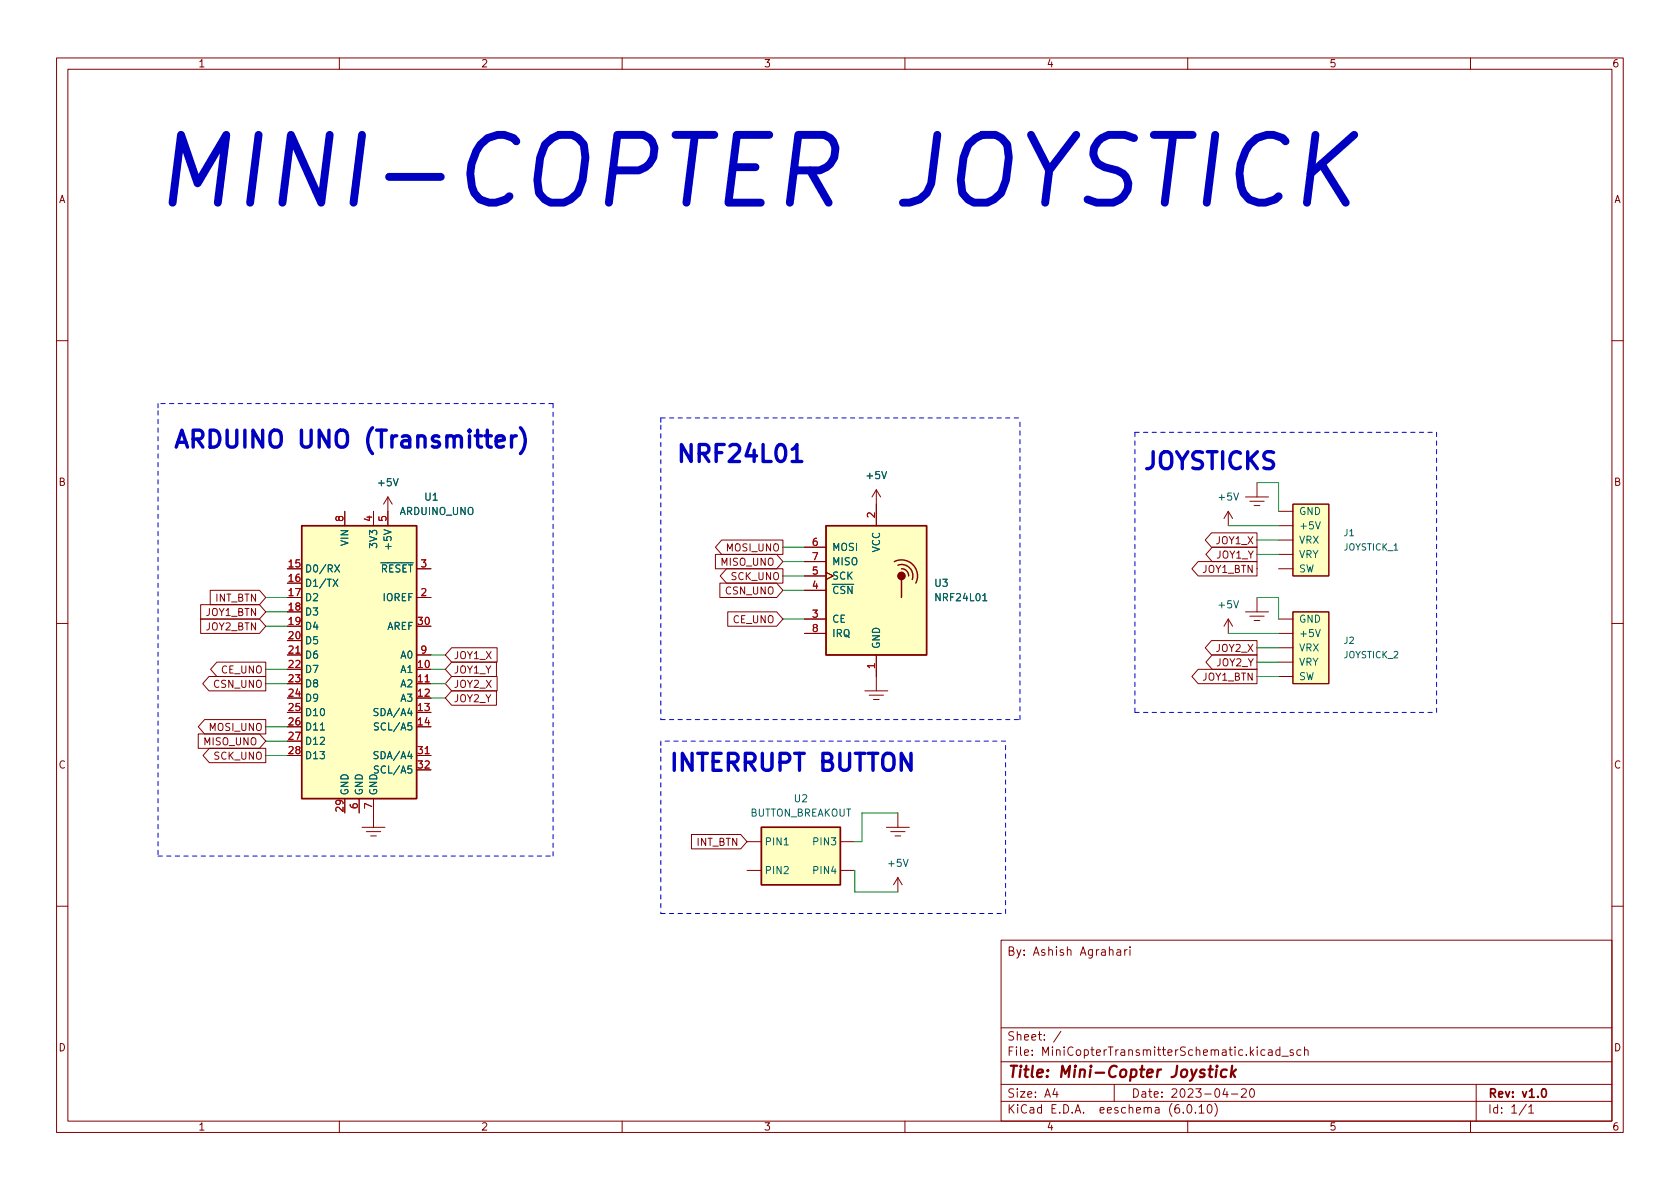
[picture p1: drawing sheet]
<svg xmlns="http://www.w3.org/2000/svg" width="297mm" height="210mm" viewBox="0 0 297 210" stroke-linecap="round" stroke-linejoin="round" font-family="sans-serif">
<g fill="none" stroke="#840000" stroke-width=".18">
<path d="M10 10.2h277v190.1h-277zM12 12.2h273v186.1h-273zM60 10.2v2M110 10.2v2M160 10.2v2M210 10.2v2M260 10.2v2M10 60.2h2M285 60.2h2M61 90.4v2.6M66 90.4v2.6M68.6 87.9v5.1"/>
<path d="M68.6 87.9l-.8 1.2M68.6 87.9l.7 1.2M126.5 98h10.8l1.1 1.3-1.1 1.3h-10.8zM127.6 95.5h10.8v2.5h-10.8l-1.1-1.2zM142.2 96.8h3.8M142.2 99.3h3.8M154.9 86.6v6.4M154.9 86.6l-.7 1.3M154.9 86.6l.8 1.3M211.8 99.3h10.4v2.5h-10.4l-1.1-1.2zM214.2 94.2h8v2.6h-8l-1.1-1.3zM214.3 96.8h7.9v2.5h-7.9l-1.1-1.3z"/>
<path d="M217.2 90.4v2.6M217.2 90.4l-.8 1.3M217.2 90.4l.7 1.3M220.2 87.9h4.1M221 88.6h2.5M221.7 89.4h1.1M222.2 85.3v2.6M226.1 93h2.5M226.1 90.4h2.5M226.1 95.5h2.5M226.1 98h2.5M228.6 89.1h6.3v12.7h-6.3z"/>
<path d="M250.2 87.9h.1M251.5 86.6h.1M10 110.2h2M35.5 109.5h10.4l1.1 1.2-1.1 1.3h-10.4zM35.5 106.9h10.4l1.1 1.3-1.1 1.3h-10.4zM37 119.6h10v2.6h-10l-1.2-1.3zM37.2 104.4h8.7l1.1 1.3-1.1 1.2h-8.7zM38.3 117.1h8.7v2.5h-8.7l-1.1-1.2zM50.8 115.8h2.5M73.7 105.7h2.5M73.7 115.8h2.5M73.7 100.6h2.5"/>
<path d="M79.9 119.6h8v2.6h-8l-1.2-1.3zM79.9 117.1h7.9v2.5h-7.9l-1.2-1.2zM79.9 114.5h8v2.6h-8l-1.2-1.3zM127.3 103.1h10l1.1 1.3-1.1 1.3h-10zM128.5 100.6h9.9v2.5h-9.9l-1.2-1.3zM128.7 108.2h8.6l1.1 1.3-1.1 1.2h-8.6zM142.2 112h3.8M142.2 109.5h3.8M142.2 104.4h3.8M142.2 101.8h3.8M146 101.2l1.3 .6-1.3 .7M154.9 115.8v6.4"/>
<path d="M211.8 118.4h10.4v2.5h-10.4l-1.1-1.3zM214.2 113.3h8v2.5h-8l-1.1-1.3zM214.3 115.8h7.9v2.6h-7.9l-1.1-1.3zM217.2 109.5l-.8 1.2M217.2 109.5v2.5M217.2 109.5l.7 1.2M220.2 108.2h4.1M221 109h2.5M221.7 109.7h1.1M222.2 105.7v2.5M226.1 100.6h2.5M226.1 112h2.5"/>
<path d="M226.1 109.5h2.5M226.1 119.6h2.5M226.1 114.5h2.5M226.1 117.1h2.5M228.6 108.2h6.3v12.7h-6.3zM250.2 106.9h.1M251.5 105.7h.1M285 110.2h2M35.1 129.8h10.8l1.1 1.3-1.1 1.2h-10.8zM36.2 127.2h10.8v2.6h-10.8l-1.1-1.3zM37 132.3h10v2.6h-10l-1.1-1.3zM73.7 120.9h2.5"/>
<path d="M73.7 133.6h2.5M79.9 122.2h7.9v2.5h-7.9l-1.2-1.3zM152.9 122.2h4.1M153.7 122.9h2.5M154.4 123.7h1M63.5 141.2v2.6M64 146.3h4.1M64.8 147.1h2.5M65.5 147.8h1M66 141.2v5.1M122.3 147.6h8.7l1.1 1.2-1.1 1.3h-8.7zM132.1 148.8h2.5"/>
<path d="M132.1 153.9h2.5M148.6 148.8h2.5M148.6 153.9h2.5M156.7 146.3h4.1M157.5 147.1h2.5M158.2 147.8h1.1M158.7 143.8v2.5M158.7 155.2v2.5M158.7 155.2l-.7 1.3M158.7 155.2l.8 1.3M10 160.2h2M177 166.3h108v32h-108z"/>
<path d="M197.5 168h.6v.9M198.1 168.3l-.5 .1a.29 .29 0 0 0-.2 .2 .29 .29 0 0 0 .2 .3h.5M198.9 167.9v1M199.3 167.9l-.3 .1-.1 .2M199.8 167.4v.2M199.8 167.9v1M285 160.2h2M60 198.3v2M110 198.3v2M160 198.3v2M177 194.8h108M177 191.8h108"/>
<path d="M177 187.8h108M177 181.8h108M186.5 192.5l-.4 1h1M186.9 193v1M187.6 182.4l-1.3 1.9M197 191.8v3M210 198.3v2M210.1 195.4l.1-.1a.81 .81 0 0 1 .6 .7 .81 .81 0 0 1-.3 .8h-.1a.81 .81 0 0 1-.6-.6 .81 .81 0 0 1 .3-.8zM211.4 196.7v.1M212 195.8l.4-.5v1.5M212 196.8h.9M213.6 195.4l.2-.1a.81 .81 0 0 1 .6 .7 .81 .81 0 0 1-.3 .8h-.2a.81 .81 0 0 1-.5-.6 .81 .81 0 0 1 .2-.8z"/>
<path d="M214.8 195.1a1.72 1.72 0 0 1 0 2.3M216.6 192.5l-.4 1h.9M216.9 193v1M217.7 193.5h1.2M219.5 192.7l.6-.2 .2 .2 .1 .3-1 1h1M221.1 192.7l.2-.2a.81 .81 0 0 1 .6 .7 .81 .81 0 0 1-.3 .8h-.2a.81 .81 0 0 1-.3-1.3zM223.6 185.7l-.4-.1-.3 .3v.4l.2 .3h.5M224.3 185.7h.6v.9M224.9 186l-.5 .1a.29 .29 0 0 0-.2 .2 .29 .29 0 0 0 .2 .3h.5M226.3 185.7l-.4-.1-.3 .3v.4l.1 .3h.6M226.3 185.1v1.5M226.6 186.8h1.2"/>
<path d="M228.6 185.7l-.3-.1-.2 .2v.3l.5 .1v.4h-.5M230 185.7l-.4-.1-.3 .3v.4l.1 .3h.6M230.6 185.8l.3-.2 .3 .1 .1 .9M230.6 185.1v1.5M260 198.3v2M261 191.8v6.5M269.9 195.3l-1.3 1.9M270.3 195.8l.4-.5v1.5M270.3 196.8h.9"/>
</g>
<path d="M272.8 192.6l.1-.1a.81 .81 0 0 1 .6 .7 .81 .81 0 0 1-.3 .8h-.1a.81 .81 0 0 1-.6-.6 .81 .81 0 0 1 .3-.8z" fill="none" stroke="#840000" stroke-width=".3"/>
<path d="M213.7 189.1h.7M214 188.5l-.2 1.7 .1 .2 .4 .1M215.1 189.1l-.2 1.4M215.2 188.5l-.1 .1 .1 .1 .1-.1-.1-.1v.2M216.9 189.2a.66 .66 0 0 0-1 .3l-.1 .6 .2 .3 .2 .1 .6-.1M217.9 188.5l-.3 2M217.9 189.7l.5 .8M218.5 189.1l-.8 .8" fill="none" stroke="#840000" stroke-width=".4"/>
<g fill="#ffffc2" stroke="#ffffc2" stroke-width=".18">
<path d="M134.6 146.3h14v10.2h-14z"/>
<path d="M53.3 93h20.4v48.2h-20.4z"/>
<path d="M228.6 108.2h6.3v12.7h-6.3z"/>
<path d="M228.6 89.1h6.3v12.7h-6.3z"/>
<path d="M146 93h17.8v22.8h-17.8z"/>
</g>
<path d="M53.3 93h20.4v48.2h-20.4zM146 93h17.8v22.8h-17.8zM158.1 99.3a2.84 2.84 0 0 1 3.3 .5 2.84 2.84 0 0 1 .5 3.3M158.8 99.9a1.99 1.99 0 0 1 2 .5 1.99 1.99 0 0 1 .5 2.1M159.4 100.6a1.23 1.23 0 0 1 1.3 1.2M159.4 102.5v3.2M134.6 146.3h14v10.2h-14z" fill="none" stroke="#840000" stroke-width=".25"/>
<g fill="none" stroke="#006464" stroke-width=".18">
<path d="M59.2 99.9l.8 1.3M60 99.9l-.8 1.3M232.6 92.3l.4 1.2 .4-1.2M58.9 102.4l.8 1.3M59.7 102.4l-.8 1.3M173.8 106.2h.7M232.6 111.3l.4 1.3 .4-1.3M56.6 129.1h.8M66.8 125.3h-.4l-.2 .1v.4l.5 .2 .1 .3-.2 .3-.5-.1M66.8 133l-.4-.1-.2 .1v.4l.5 .2 .1 .3-.2 .3-.5-.1M66.9 127.9l-.5-.1-.2 .1v.4l.6 .2 .1 .4-.2 .2-.5-.1M66.9 135.5l-.5-.1-.2 .2v.3l.6 .3 .1 .3-.2 .2h-.5"/>
<path d="M138.7 149.4h.7"/>
</g>
<circle cx="159.4" cy="101.8" r=".63" fill="#840000" stroke="#840000" stroke-width=".25"/>
<path d="M87.7 78.1l1.5-.3-.2-.6-.3-.1h-.5l-.3 .1-.2 .3v1.1l.2 .3 .3 .2h.5l.3-.2M90.4 77.1v2M91.3 77.1a.77 .77 0 0 0-.9 .5M92 75.6a3.4 3.4 0 0 1 0 4.6M140.1 79.5l.2-.2 .6-.7v3M140.1 81.6h1.7" fill="none" stroke="#0000c2" stroke-width=".6"/>
<path d="M233.7 29l4.2 6.8M239.4 23.8l-7.7 6.9" fill="none" stroke="#0000c2" stroke-width="1.4"/>
<g fill="none" stroke="#0000c2" stroke-width=".18" stroke-dasharray=".8 .8">
<path d="M27.9 72.6v78.8M27.9 71.4v1.2M97.8 71.4h-69.9M116.8 75.2v52M116.8 73.9v1.3M116.8 73.9h63.5M200.7 76.4h53.3M200.7 76.4v49.6M116.8 127.2h63.5M116.8 131.1v1.2M116.8 132.3v29.2M177.8 131.1h-61"/>
<path d="M180.3 127.2v-53.3M200.7 126h53.3M254 126v-49.6M27.9 151.4h69.9M97.8 151.4v-80M116.8 161.5h61M177.8 161.5v-30.4"/>
</g>
<g fill="none" stroke="#009600" stroke-width=".18">
<path d="M138.4 96.8h3.8M138.4 99.3h3.8M217.2 93h8.9M222.2 98h3.9M222.2 85.3h3.9v5.1M222.2 95.5h3.9M47 105.7h3.8M47 108.2h3.8M47 110.7h3.8M47 118.4h3.8M76.2 115.8h2.5M76.2 118.4h2.5"/>
<path d="M138.4 109.5h3.8M138.4 101.8h3.8M138.4 104.4h3.8M217.2 112h8.9M222.2 105.7h3.9v3.8M222.2 119.6h3.9M222.2 117.1h3.9M222.2 114.5h3.9M47 120.9h3.8M47 131.1h3.8M47 133.6h3.8M47 128.5h3.8"/>
<path d="M76.2 120.9h2.5M76.2 123.4h2.5M151.1 153.9v3.8h7.6M158.7 143.8h-6.3v5h-1.3"/>
</g>
<text font-size="16.7" fill="#0000c2" x="26.7" y="36.4">MINI-COPTER JOYSTICK</text>
<g font-size="4.2" fill="#0000c2">
<text x="30.5" y="79.2">ARDUINO UNO (Transmitter)</text>
<text x="119.4" y="81.7">NRF24L01</text>
<text x="201.9" y="83">JOYSTICKS</text>
<text x="118.1" y="136.4">INTERRUPT BUTTON</text>
</g>
<text font-size="2.8" fill="#840000" x="178" y="190.6">Title: Mini-Copter Joystick</text>
<g font-size="2.1" fill="#840000">
<text x="178" y="169">By: Ashish Agrahari</text>
<text x="178" y="184">Sheet: /</text>
<text x="178" y="186.7">File: MiniCopterTransmitterSchematic.kicad_sch</text>
<text x="178" y="196.9">KiCad E.D.A. eeschema (6.0.10)</text>
<text x="178" y="194.1">Size: A4</text>
<text x="200" y="194.1">Date: 2023-04-20</text>
<text x="263" y="194.1">Rev: v1.0</text>
<text x="263" y="196.9">Id: 1/1</text>
</g>
<g font-size="1.8" fill="#840000">
<text x="35" y="11.9">1</text>
<text x="85" y="11.9">2</text>
<text x="135" y="11.9">3</text>
<text x="185" y="11.9">4</text>
<text x="235" y="11.9">5</text>
<text x="285" y="11.9">6</text>
<text x="10.3" y="35.9">A</text>
<text x="285.3" y="35.9">A</text>
<text x="10.3" y="85.9">B</text>
<text x="285.3" y="85.9">B</text>
<text x="127.6" y="100">MISO_UNO</text>
<text x="128.5" y="97.5">MOSI_UNO</text>
<text x="212.6" y="101.3">JOY1_BTN</text>
<text x="215.1" y="96.2">JOY1_X</text>
<text x="215.1" y="98.8">JOY1_Y</text>
<text x="38.1" y="106.4">INT_BTN</text>
<text x="128.4" y="105.1">CSN_UNO</text>
<text x="129.3" y="102.6">SCK_UNO</text>
<text x="36.4" y="111.5">JOY2_BTN</text>
<text x="36.4" y="108.9">JOY1_BTN</text>
<text x="129.6" y="110.2">CE_UNO</text>
<text x="39.1" y="119.1">CE_UNO</text>
<text x="80.2" y="119.1">JOY1_Y</text>
<text x="80.2" y="116.5">JOY1_X</text>
<text x="215.1" y="117.8">JOY2_Y</text>
<text x="215.1" y="115.3">JOY2_X</text>
<text x="37.9" y="121.6">CSN_UNO</text>
<text x="80.2" y="121.6">JOY2_X</text>
<text x="80.2" y="124.2">JOY2_Y</text>
<text x="212.6" y="120.4">JOY1_BTN</text>
<text x="36.1" y="131.8">MISO_UNO</text>
<text x="37.1" y="129.2">MOSI_UNO</text>
<text x="10.3" y="135.9">C</text>
<text x="37.9" y="134.3">SCK_UNO</text>
<text x="285.3" y="135.9">C</text>
<text x="123.2" y="149.6">INT_BTN</text>
<text x="10.3" y="185.9">D</text>
<text x="285.3" y="185.9">D</text>
<text x="35" y="199.9">1</text>
<text x="85" y="199.9">2</text>
<text x="135" y="199.9">3</text>
<text x="185" y="199.9">4</text>
<text x="235" y="199.9">5</text>
<text x="285" y="199.9">6</text>
</g>
<g font-size="1.8" fill="#006464">
<text x="67" y="86">+5V</text>
<text x="75.1" y="88.5">U1</text>
<text x="153.3" y="84.7">+5V</text>
<text x="215.6" y="88.5">+5V</text>
<text x="70.7" y="91.1">ARDUINO_UNO</text>
<text x="229.6" y="93.6">+5V</text>
<text x="229.6" y="91.1">GND</text>
<text x="53.8" y="101.2">D0/RX</text>
<text x="61.6" y="96.4" transform="rotate(-90 61.6 96.4)">VIN</text>
<text x="65.9" y="101.2">~{RESET}</text>
<text x="66.7" y="96.6" transform="rotate(-90 66.7 96.6)">3V3</text>
<text x="69.2" y="96.7" transform="rotate(-90 69.2 96.7)">+5V</text>
<text x="147.1" y="97.4">MOSI</text>
<text x="147.1" y="99.9">MISO</text>
<text x="155.6" y="97.7" transform="rotate(-90 155.6 97.7)">VCC</text>
<text x="229.6" y="101.2">SW</text>
<text x="229.6" y="96.1">VRX</text>
<text x="229.6" y="98.7">VRY</text>
<text x="53.8" y="103.8">D1/TX</text>
<text x="53.8" y="106.3">D2</text>
<text x="67.7" y="106.3">IOREF</text>
<text x="147.1" y="105">~{CSN}</text>
<text x="147.1" y="102.5">SCK</text>
<text x="165.3" y="103.8">U3</text>
<text x="165.6" y="106.3">NRF24L01</text>
<text x="215.6" y="107.6">+5V</text>
<text x="53.8" y="108.8">D3</text>
<text x="53.8" y="111.4">D4</text>
<text x="53.8" y="113.9">D5</text>
<text x="68.3" y="111.4">AREF</text>
<text x="147.1" y="110.1">CE</text>
<text x="147.1" y="112.6">IRQ</text>
<text x="229.6" y="112.6">+5V</text>
<text x="229.6" y="110.1">GND</text>
<text x="53.8" y="116.5">D6</text>
<text x="53.8" y="119">D7</text>
<text x="70.9" y="119">A1</text>
<text x="70.9" y="116.5">A0</text>
<text x="155.6" y="114.8" transform="rotate(-90 155.6 114.8)">GND</text>
<text x="229.6" y="115.2">VRX</text>
<text x="229.6" y="117.7">VRY</text>
<text x="53.8" y="121.5">D8</text>
<text x="53.8" y="124.1">D9</text>
<text x="70.9" y="121.5">A2</text>
<text x="70.9" y="124.1">A3</text>
<text x="229.6" y="120.3">SW</text>
<text x="53.8" y="126.6">D10</text>
<text x="53.8" y="129.2">D11</text>
<text x="53.8" y="131.7">D12</text>
<text x="66.7" y="126.6">SDA/A4</text>
<text x="66.9" y="129.2">SCL/A5</text>
<text x="53.8" y="134.2">D13</text>
<text x="66.7" y="134.2">SDA/A4</text>
<text x="66.9" y="136.8">SCL/A5</text>
<text x="61.6" y="140.7" transform="rotate(-90 61.6 140.7)">GND</text>
<text x="64.1" y="140.7" transform="rotate(-90 64.1 140.7)">GND</text>
<text x="66.7" y="140.7" transform="rotate(-90 66.7 140.7)">GND</text>
<text x="140.5" y="141.9">U2</text>
<text x="132.4" y="144.4">BUTTON_BREAKOUT</text>
<text x="135.1" y="149.5">PIN1</text>
<text x="144.2" y="149.5">PIN3</text>
<text x="135.1" y="154.6">PIN2</text>
<text x="144.2" y="154.6">PIN4</text>
<text x="157.2" y="153.3">+5V</text>
</g>
<g font-size="1.8" fill="#a90000">
<text x="60.7" y="92.2" transform="rotate(-90 60.7 92.2)">8</text>
<text x="65.8" y="92.2" transform="rotate(-90 65.8 92.2)">4</text>
<text x="68.3" y="92.2" transform="rotate(-90 68.3 92.2)">5</text>
<text x="154.7" y="91.5" transform="rotate(-90 154.7 91.5)">2</text>
<text x="51.1" y="100.3">15</text>
<text x="74.4" y="100.3">3</text>
<text x="143.7" y="101.6">5</text>
<text x="143.7" y="96.5">6</text>
<text x="143.7" y="99.1">7</text>
<text x="51.1" y="102.9">16</text>
<text x="51.1" y="105.4">17</text>
<text x="51.1" y="107.9">18</text>
<text x="74.4" y="105.4">2</text>
<text x="143.7" y="104.1">4</text>
<text x="51.1" y="110.5">19</text>
<text x="51.1" y="113">20</text>
<text x="73.9" y="110.5">30</text>
<text x="143.7" y="109.2">3</text>
<text x="143.7" y="111.8">8</text>
<text x="51.1" y="115.6">21</text>
<text x="51.1" y="118.1">22</text>
<text x="73.9" y="118.1">10</text>
<text x="74.4" y="115.6">9</text>
<text x="154.7" y="118.2" transform="rotate(-90 154.7 118.2)">1</text>
<text x="51.1" y="120.6">23</text>
<text x="51.1" y="123.2">24</text>
<text x="51.1" y="125.7">25</text>
<text x="73.9" y="120.6">11</text>
<text x="73.9" y="123.2">12</text>
<text x="73.9" y="125.7">13</text>
<text x="51.1" y="128.3">26</text>
<text x="51.1" y="130.8">27</text>
<text x="73.9" y="128.3">14</text>
<text x="51.1" y="133.3">28</text>
<text x="73.9" y="133.3">31</text>
<text x="73.9" y="135.9">32</text>
<text x="60.7" y="143.5" transform="rotate(-90 60.7 143.5)">29</text>
<text x="63.2" y="143" transform="rotate(-90 63.2 143)">6</text>
<text x="65.8" y="143" transform="rotate(-90 65.8 143)">7</text>
</g>
<g font-size="1.6" fill="#006464">
<text x="237.7" y="94.8">J1</text>
<text x="237.6" y="97.3">JOYSTICK_1</text>
<text x="237.7" y="113.8">J2</text>
<text x="237.6" y="116.4">JOYSTICK_2</text>
</g>
</svg>
